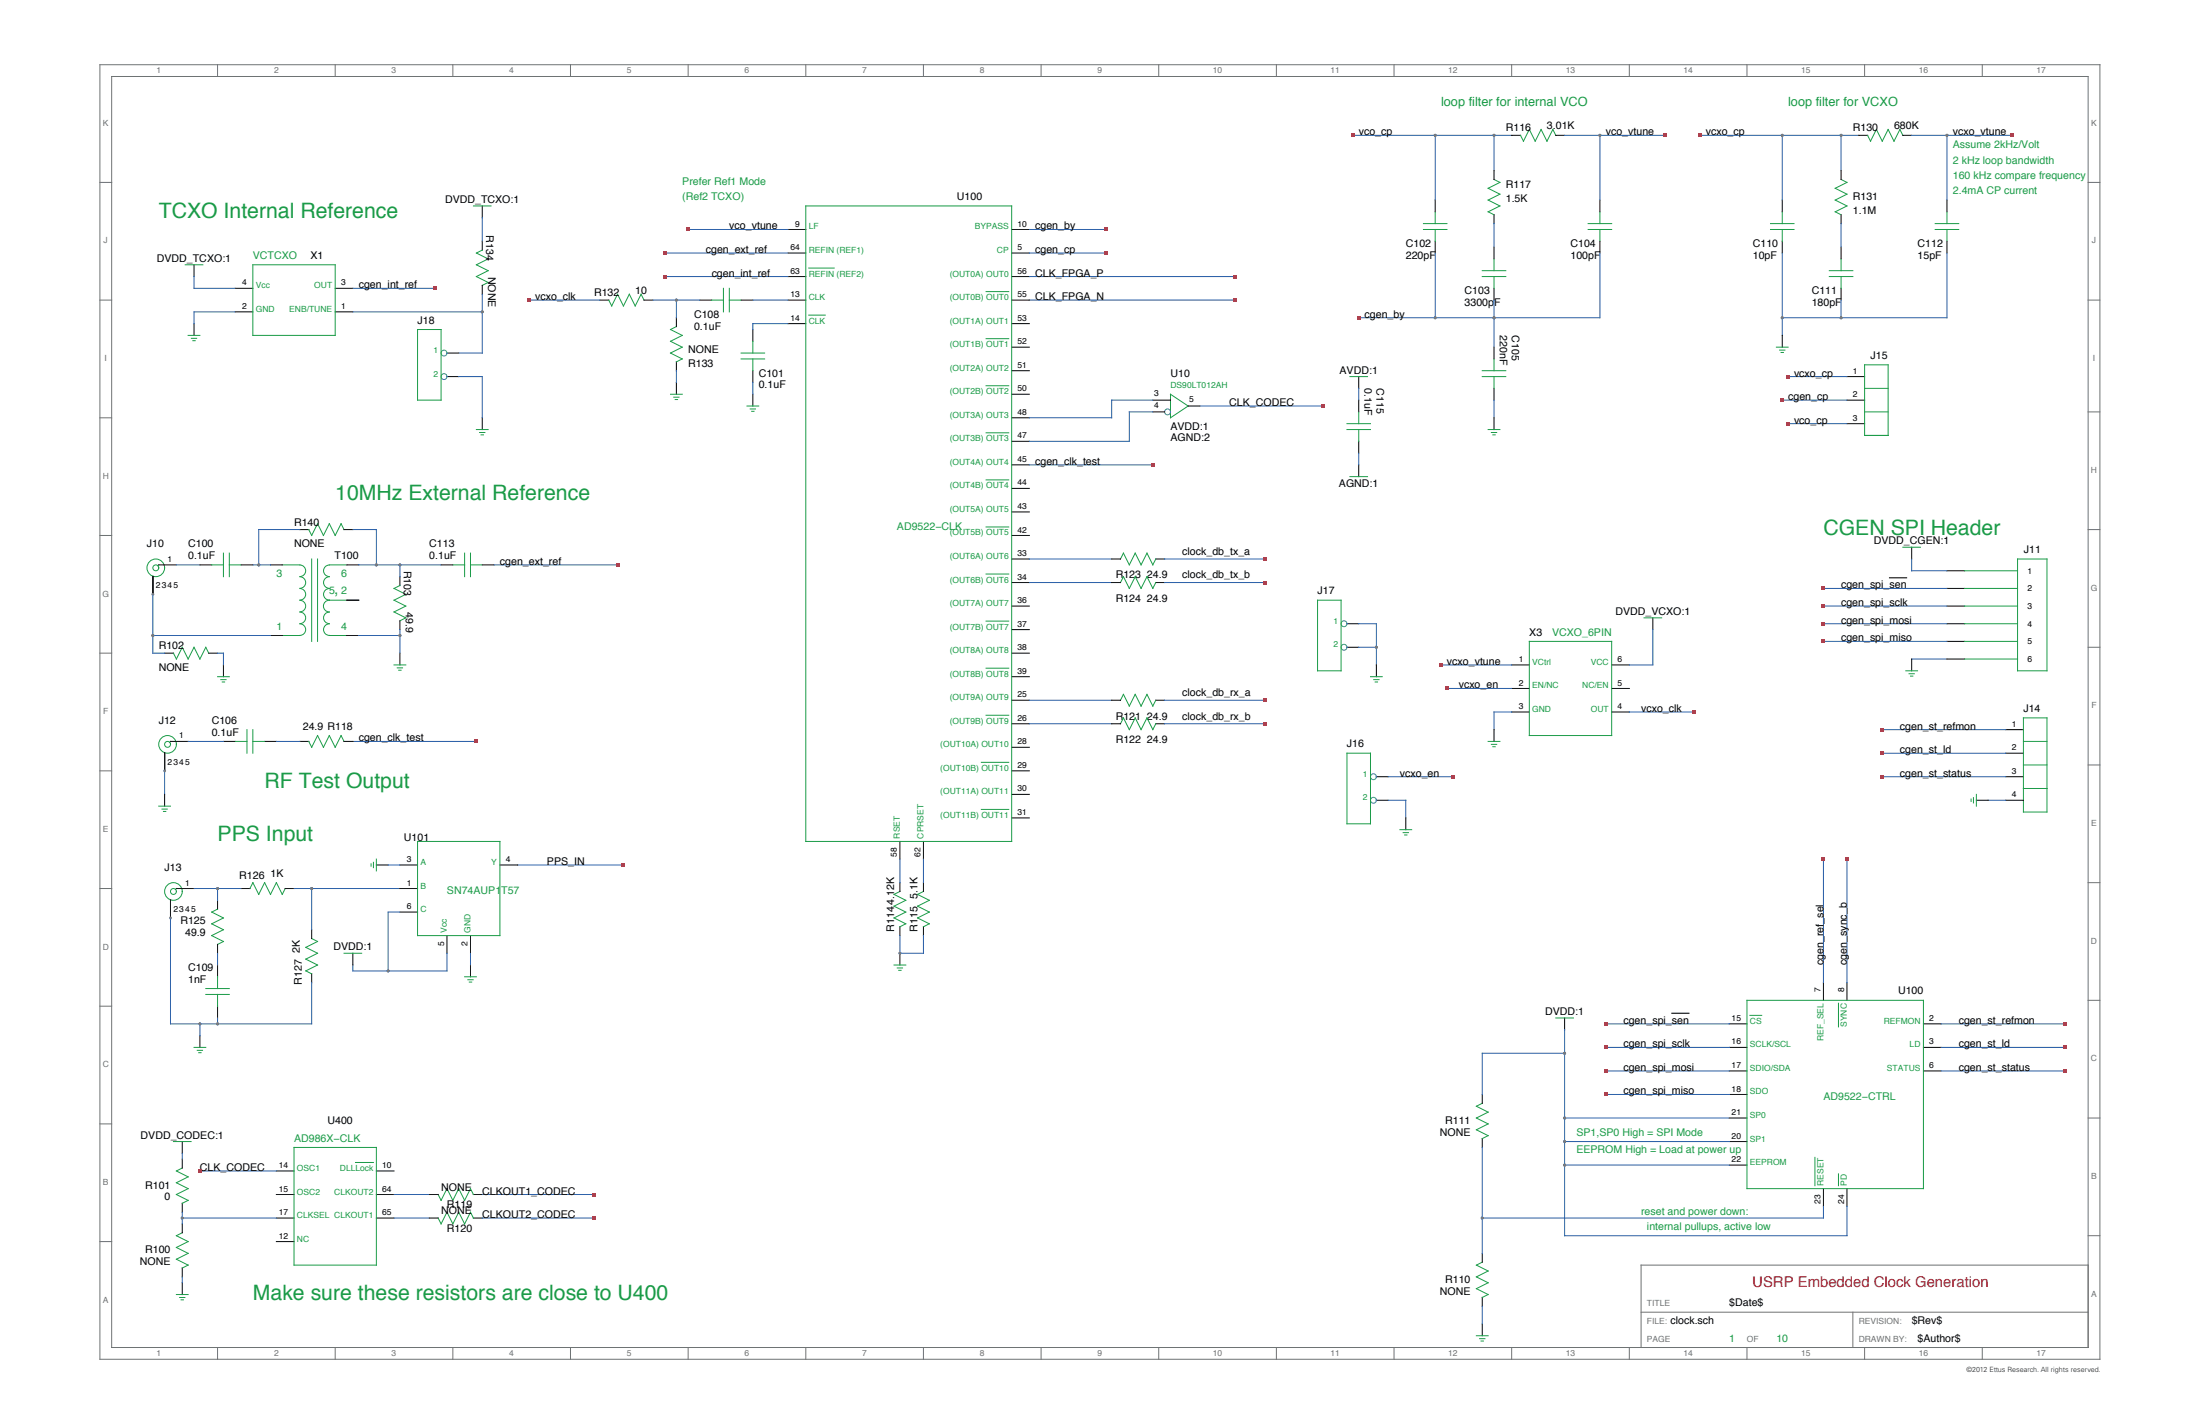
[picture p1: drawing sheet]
<svg xmlns="http://www.w3.org/2000/svg" width="432mm" height="279mm" viewBox="0 0 432 279" stroke-linecap="round" stroke-linejoin="round" font-family="sans-serif">
<g fill="none" stroke="#6e7374" stroke-width=".2">
<path d="M19.6 12.7h392.6v254h-392.6zM21.9 15h387.9v249.4h-387.9zM42.7 12.7v2.3M65.8 12.7v2.3M88.9 12.7v2.3M112 12.7v2.3M135.1 12.7v2.3M158.2 12.7v2.3M181.2 12.7v2.3M204.3 12.7v2.3M227.4 12.7v2.3M250.5 12.7v2.3"/>
<path d="M273.6 12.7v2.3M296.7 12.7v2.3M319.8 12.7v2.3M342.9 12.7v2.3M366 12.7v2.3M389.1 12.7v2.3M19.6 35.8h2.3M409.8 35.8h2.4M19.6 58.9h2.3M409.8 58.9h2.4M19.6 82h2.3M409.8 80.8h2.4"/>
<path d="M19.6 105.1h2.3M409.8 103.9h2.4M19.6 128.2h2.3M409.8 127h2.4M19.6 151.2h2.3M409.8 150.1h2.4M19.6 174.3h2.3M409.8 173.2h2.4M19.6 197.4h2.3M409.8 196.3h2.4M409.8 219.4h2.4M19.6 220.5h2.3"/>
<path d="M19.6 243.6h2.3M322.1 257.5h87.7M363.7 257.5v6.9M409.8 242.5h2.4M409.8 248.2h-87.7v16.2M42.7 264.4v2.3M65.8 264.4v2.3M88.9 264.4v2.3M112 264.4v2.3M135.1 264.4v2.3M158.2 264.4v2.3M181.2 264.4v2.3"/>
<path d="M204.3 264.4v2.3M227.4 264.4v2.3M250.5 264.4v2.3M273.6 264.4v2.3M296.7 264.4v2.3M319.8 264.4v2.3M342.9 264.4v2.3M366 264.4v2.3M389.1 264.4v2.3"/>
</g>
<g fill="none" stroke="#000101" stroke-width=".2">
<path d="M281.7 39.3v2.3M293.2 33.5v1.7M296.7 26.6h1.8M305.4 26.6h1.7M314 39.3v2.3M349.8 39.3v2.3M361.4 33.5v1.7M364.8 26.6h1.8M373.5 26.6h1.7M382.1 39.3v2.3M38.1 52v2.3M46.2 56.6h3.4"/>
<path d="M65.8 56.6h3.5M94.7 40.4v2.3M94.7 47.3v1.8M94.7 56v1.7M117.7 58.9h1.8M126.4 58.9h1.7M137.4 58.9h2.3M145.5 58.9h2.3M154.7 45h3.5M154.7 49.6h3.5M154.7 54.3h3.5M154.7 58.9h3.5"/>
<path d="M198.6 45h3.4M198.6 49.6h3.4M198.6 54.3h3.4M198.6 58.9h3.4M281.7 47.3v2.3M293.2 42.1v1.8M293.2 48.5v2.3M293.2 56.6v2.3M314 47.3v2.3M349.8 47.3v2.3M361.4 42.1v1.8M361.4 48.5v2.3"/>
<path d="M361.4 56.6v2.3M382.1 47.3v2.3M38.1 63.5v2.3M46.2 61.2h3.4M65.8 61.2h3.5M87.7 73.9h2.3M87.7 69.3h2.3M132.8 62.3v1.8M132.8 71v1.7M132.8 75v2.4M147.8 64.7v2.3M147.8 72.7v2.3"/>
<path d="M147.8 77.4v2.3M154.7 63.5h3.5M198.6 63.5h3.4M198.6 68.1h3.4M198.6 72.7h3.4M198.6 77.4h3.4M226.3 78.5h3.4M233.2 79.7h2.3M266.7 73.9v2.3M266.7 78.5v2.3M293.2 68.1v2.3M293.2 76.2v2.3"/>
<path d="M349.8 65.8v2.3M362.5 78.5h3.5M362.5 73.9h3.5M94.7 82v2.3M198.6 82h3.4M198.6 86.6h3.4M198.6 91.2h3.4M198.6 95.8h3.4M226.3 80.8h2.3M266.7 86.6v2.3M266.7 91.2v2.3M293.2 82v2.3"/>
<path d="M362.5 83.1h3.5M30 113.1v3.5M31.2 110.8h3.4M39.2 110.8h2.3M47.3 110.8h2.3M53.1 110.8h2.3M58.9 103.9h1.7M67.5 103.9h1.8M68.1 110.8h2.3M68.1 117.8h2.3M78.5 113.1v1.8M86.6 110.8h2.3"/>
<path d="M94.7 110.8h2.3M198.6 100.4h3.4M198.6 105.1h3.4M198.6 109.7h3.4M198.6 114.3h3.4M198.6 118.9h3.4M218.2 109.7h1.7M218.2 114.3h1.7M226.8 109.7h1.8M226.8 114.3h1.8M375.2 107.4v2.3M382.1 118.9h3.5"/>
<path d="M382.1 115.5h3.5M382.1 112h3.5M32.3 128.2h1.8M41 128.2h1.7M43.9 130.5v2.3M53.1 124.7h2.3M68.1 124.7h2.3M78.5 121.8v1.7M78.5 128.2v2.3M198.6 128.2h3.4M198.6 123.5h3.4M198.6 132.8h3.4"/>
<path d="M198.6 137.4h3.4M218.2 137.4h1.7M226.8 137.4h1.8M264.4 122.4h2.3M264.4 127h2.3M270.1 130.5v2.3M296.7 130.5h3.5M296.7 135.1h3.5M296.7 139.7h3.5M316.3 130.5h3.5M316.3 135.1h3.5M316.3 139.7h3.5"/>
<path d="M324.4 121.2v2.3M375.2 129.3v2.3M382.1 122.4h3.5M382.1 129.3h3.5M382.1 125.8h3.5M32.3 147.8v3.4M32.3 155.9v2.3M33.5 145.5h3.4M43.9 145.5h2.3M51.9 145.5h2.3M58.9 145.5h1.7M67.5 145.5h1.8"/>
<path d="M198.6 142h3.4M198.6 146.6h3.4M198.6 151.2h3.4M198.6 155.9h3.4M218.2 142h1.7M226.8 142h1.8M270.1 152.4h2.4M270.1 157h2.4M293.2 143.2v2.3M387.9 157h2.3M393.7 143.2h3.4M393.7 147.8h3.4"/>
<path d="M393.7 152.4h3.4M393.7 157h3.4M33.5 176.6v3.5M34.6 174.3h3.5M42.7 176.6v1.8M47.3 174.3h1.8M56 174.3h1.7M73.9 169.7h2.3M78.5 174.3h3.5M78.5 169.7h3.5M78.5 179h3.5M98.1 169.7h3.5"/>
<path d="M176.6 165.1v3.5M176.6 173.2v1.7M181.2 165.1v3.5M181.2 173.2v1.7M198.6 160.5h3.4M275.9 160.5v2.3M42.7 185.3v1.7M42.7 189.3v2.4M42.7 197.4v2.3M61.2 182.4v1.7M61.2 191.1v1.7M69.3 187v2.3"/>
<path d="M87.7 183.6v3.4M92.3 183.6v3.4M92.3 189.3v2.4M176.6 181.8v1.8M176.6 187v2.3M181.2 181.8v1.8M307.1 199.7v2.3M357.9 192.8v3.5M362.5 192.8v3.5M39.2 203.2v2.3M290.9 214.7v1.8M339.4 200.9h3.5"/>
<path d="M339.4 205.5h3.5M339.4 210.1h3.5M339.4 214.7h3.5M339.4 219.4h3.5M377.5 200.9h3.5M377.5 205.5h3.5M377.5 210.1h3.5M35.8 224v2.3M35.8 227.4v1.8M35.8 236.1v1.7M54.2 229.8h3.5M54.2 234.4h3.5"/>
<path d="M54.2 239h3.5M73.9 229.8h3.4M73.9 234.4h3.4M73.9 239h3.4M84.3 234.4h1.7M84.3 239h1.7M92.9 234.4h1.8M92.9 239h1.8M290.9 223.4v1.7M339.4 224h3.5M339.4 228.6h3.5M357.9 233.2v3.5"/>
<path d="M362.5 233.2v3.5M35.8 240.1v1.8M35.8 248.8v1.7M35.8 251.7v2.3M54.2 243.6h3.5M290.9 245.9v1.7M290.9 254.6v1.7M290.9 259.8v2.3"/>
</g>
<g fill="none" stroke="#1a9b47" stroke-width=".2">
<path d="M293.2 35.2l1.2 .6-2.3 1.1 2.3 1.2-2.3 1.2 2.3 1.1-2.3 1.2 1.1 .5M298.4 26.6l.6 1.1 1.2-2.3 1.1 2.3 1.2-2.3 1.1 2.3 1.2-2.3 .6 1.2M361.4 35.2l1.1 .6-2.3 1.1 2.3 1.2-2.3 1.2 2.3 1.1-2.3 1.2 1.2 .5M366.6 26.6l.5 1.1 1.2-2.3 1.1 2.3 1.2-2.3 1.1 2.3 1.2-2.3 .6 1.2M36.3 52h3.5M49.6 52h16.2v13.8h-16.2zM92.9 40.4h3.5M94.7 49.1l-1.2 .5 2.3 1.2-2.3 1.2 2.3 1.1-2.3 1.2 2.3 1.1-1.1 .6M119.5 58.9l.6 1.1 1.1-2.3 1.2 2.3 1.1-2.3 1.2 2.3 1.1-2.3 .6 1.2M139.7 58.9h2.3M142 56.6v4.6M143.1 56.6v4.6"/>
<path d="M143.1 58.9h2.4M158.2 40.4h40.4v124.7h-40.4zM158.7 52.6h5M193.5 57.2h4.5M279.4 43.9h4.6M279.4 45h4.6M281.7 41.6v2.3M281.7 45v2.3M290.9 53.1h4.6M290.9 54.3h4.6M293.2 50.8v2.3M293.2 54.3v2.3"/>
<path d="M311.7 43.9h4.6M311.7 45h4.6M314 41.6v2.3M314 45v2.3M347.5 43.9h4.6M347.5 45h4.6M349.8 41.6v2.3M349.8 45v2.3M359 53.1h4.7M359 54.3h4.7M361.4 50.8v2.3M361.4 54.3v2.3"/>
<path d="M379.8 43.9h4.6M379.8 45h4.6M382.1 41.6v2.3M382.1 45v2.3M36.9 65.8h2.3M37.6 66.4h1M37.9 66.8h.4M82 64.7h4.6v13.8h-4.6zM131.6 77.4h2.3M132.2 77.9h1.1M132.5 78.4h.5M132.8 64.1l-1.2 .6 2.3 1.1-2.3 1.2 2.3 1.1-2.3 1.2 2.3 1.1-1.1 .6"/>
<path d="M145.5 69.3h4.6M145.5 70.4h4.6M146.6 79.7h2.3M147.8 67v2.3M147.8 70.4v2.3M158.7 61.8h3.3M193.5 66.5h4.5M193.5 75.7h4.5M229.7 77.4l3.5 2.3-3.5 2.3zM264.9 73.9h3.5M290.9 72.7h4.6M290.9 73.9h4.6"/>
<path d="M293.2 70.4v2.3M293.2 73.9v2.3M348.7 68.1h2.3M349.3 68.7h1M349.6 69.2h.4M366 71.6h4.6v13.8h-4.6zM366 76.2h4.6M93.5 84.3h2.3M94.1 84.9h1.1M94.4 85.3h.5M147.2 80.2h1.1M147.5 80.7h.5"/>
<path d="M193.5 84.9h4.5M193.5 94.2h4.5M264.4 84.3h4.6M264.4 83.1h4.6M264.9 93.5h3.5M266.7 80.8v2.3M266.7 84.3v2.3M292.1 84.3h2.3M292.7 84.9h1.1M293 85.3h.5M366 80.8h4.6M30 113.1h.1"/>
<path d="M31.2 110.8l-.2 .2M41.5 110.8h2.4M43.9 108.5v4.6M45 110.8h2.3M45 108.5v4.6M55.4 110.8l3.5 .1a1.13 1.13 0 0 1 1.1 1.1 1.13 1.13 0 0 1-1.1 1.1M58.9 113.2a1.13 1.13 0 0 1 1.1 1.1 1.13 1.13 0 0 1-1.1 1.1M58.9 115.5a1.13 1.13 0 0 1 1.1 1.1 1.13 1.13 0 0 1-1.1 1.1 1.15 1.15 0 0 1 1.1 1.2 1.15 1.15 0 0 1-1.1 1.1M60.6 103.9l.6 1.2 1.1-2.3 1.2 2.3 1.1-2.3 1.2 2.3 1.1-2.3 .6 1.1M61.2 109.7v16.1M62.3 109.7v16.1M64.6 117.8h3.5"/>
<path d="M64.6 113.2a1.13 1.13 0 0 0-1.1 1.1 1.13 1.13 0 0 0 1.1 1.1M64.6 115.5a1.13 1.13 0 0 0-1.1 1.1 1.13 1.13 0 0 0 1.1 1.1M64.6 117.8a1.15 1.15 0 0 0-1.1 1.1 1.15 1.15 0 0 0 1.1 1.2M68.1 110.8l-3.5 .1a1.13 1.13 0 0 0-1.1 1.1 1.13 1.13 0 0 0 1.1 1.1M78.5 114.9l-1.2 .6 2.3 1.1-2.3 1.2 2.3 1.1-2.3 1.2 2.3 1.1-1.1 .6M88.9 110.8h2.3M91.2 108.5v4.6M92.3 108.5v4.6M92.3 110.8h2.4M193.5 103.4h4.5M193.5 112.6h4.5M219.9 109.7l.6-1.2 1.2 2.3 1.1-2.3 1.2 2.3 1.1-2.3 1.2 2.3 .5-1.1"/>
<path d="M219.9 114.3l.6-1.2 1.2 2.4 1.1-2.4 1.2 2.4 1.1-2.4 1.2 2.4 .5-1.2M258.6 117.8h4.6v13.8h-4.6zM373.5 107.4h3.4M385.6 112h10.4M385.6 115.5h10.4M385.6 118.9h10.4M396 109.7h5.8v21.9h-5.8zM34 128.2l.6 1.1 1.2-2.3 1.1 2.3 1.2-2.3 1.1 2.3 1.2-2.3 .6 1.2M42.7 132.8h2.3M43.3 133.3h1.1M43.6 133.8h.5M58.9 120.1a1.13 1.13 0 0 1 1.1 1.1 1.13 1.13 0 0 1-1.1 1.2"/>
<path d="M58.9 122.4a1.13 1.13 0 0 1 1.1 1.1 1.13 1.13 0 0 1-1.1 1.2h-3.5M64.6 120.1a1.13 1.13 0 0 0-1.1 1.1 1.13 1.13 0 0 0 1.1 1.2M64.6 122.4a1.13 1.13 0 0 0-1.1 1.1 1.13 1.13 0 0 0 1.1 1.2h3.5M77.3 130.5h2.3M78 131h1M78.3 131.5h.4M193.5 121.9h4.5M193.5 131.1h4.5M219.9 137.4l.6-1.2 1.2 2.3 1.1-2.3 1.2 2.3 1.1-2.3 1.2 2.3 .5-1.1M269 132.8h2.3M269.6 133.3h1.1M269.9 133.8h.5"/>
<path d="M300.2 125.8h16.1v18.5h-16.1zM322.7 121.2h3.4M374.1 131.6h2.3M374.7 132.2h1M375 132.7h.4M385.6 122.4h10.4M385.6 125.8h10.4M385.6 129.3h10.4M31.2 158.2h2.3M31.8 158.8h1M32.1 159.2h.4M32.4 147.7l-.1 .1"/>
<path d="M33.5 145.5l-.2 .1M46.2 145.5h2.3M48.5 143.2v4.6M49.6 143.2v4.6M49.6 145.5h2.3M60.6 145.5l.6 1.1 1.1-2.3 1.2 2.3 1.1-2.3 1.2 2.3 1.1-2.3 .6 1.2M192.6 149.6h5.4M192.6 158.8h5.4M193.5 140.3h4.5M219.9 142l.6-1.1 1.2 2.3 1.1-2.3 1.2 2.3 1.1-2.3 1.2 2.3 .5-1.2M264.4 147.8h4.6v13.8h-4.6zM292.1 145.5h2.3"/>
<path d="M292.7 146h1.1M293 146.5h.5M386.9 156.8v.4M387.3 156.5v1M387.9 155.9v2.3M397.1 145.5h4.7M397.1 154.7h4.7M397.1 150.1h4.7M397.1 140.9h4.7v18.4h-4.7zM33.5 176.6h.1M34.6 174.3l-.2 .2M42.7 178.4l-1.2 .6 2.4 1.1-2.4 1.2 2.4 1.1-2.4 1.2 2.4 1.1-1.2 .6"/>
<path d="M49.6 173.2l1.2 2.3 1.1-2.3 1.2 2.3 1.1-2.3 1.2 2.3 .6-1.2M49.6 173.2l-.6 1.1M72.8 169.5v.4M73.3 169.2v1M73.9 168.6v2.3M82 165.1h16.1v18.5h-16.1zM176.6 174.9l-1.1 .6 2.3 1.1-2.3 1.2 2.3 1.2-2.3 1.1 2.3 1.2-1.2 .5M181.2 174.9l-1.1 .6 2.3 1.1-2.3 1.2 2.3 1.2-2.3 1.1 2.3 1.2-1.2 .5M274.8 162.8h2.3M275.4 163.4h1M275.7 163.8h.4M40.4 194h4.6"/>
<path d="M40.4 195.1h4.6M42.7 191.7v2.3M42.7 195.1v2.3M61.2 184.1l1.1 .6-2.3 1.2 2.3 1.1-2.3 1.2 2.3 1.1-2.3 1.2 1.2 .6M67.5 187h3.5M91.2 191.7h2.3M91.8 192.2h1.1M92.1 192.7h.5M175.5 189.3h2.3M176.1 189.9h1M176.4 190.4h.5M305.4 199.7h3.4"/>
<path d="M342.9 196.3h34.6v36.9h-34.6zM343.5 199.2h2.3M360.8 196.8v4.7M38.1 205.5h2.3M38.7 206.1h1.1M39 206.5h.5M290.9 216.5l-1.1 .6 2.3 1.1-2.3 1.2 2.3 1.1-2.3 1.2 2.3 1.1-1.2 .6M34 224h3.5M35.8 229.2l-1.2 .6 2.3 1.1-2.3 1.2 2.3 1.1-2.3 1.2 2.3 1.1-1.1 .6M57.7 225.1h16.2v23.1h-16.2zM69.8 228.1h3.5M86 234.4l.6 1.1 1.1-2.3 1.2 2.3 1.1-2.3 1.2 2.3 1.1-2.3 .6 1.2"/>
<path d="M86 239l.6 1.1 1.1-2.3 1.2 2.3 1.1-2.3 1.2 2.3 1.1-2.3 .6 1.2M356.2 227.1v5.5M360.8 230.3v2.3M34.6 254h2.3M35.3 254.6h1M35.5 255h.5M35.8 241.9l-1.2 .6 2.3 1.1-2.3 1.2 2.3 1.1-2.3 1.2 2.3 1.1-1.1 .6M290.9 247.6l-1.1 .6 2.3 1.2-2.3 1.1 2.3 1.2-2.3 1.1 2.3 1.2-1.2 .6M289.8 262.1h2.3M290.4 262.7h1M290.7 263.1h.5"/>
<circle cx="30.6" cy="111.4" r="1.73"/>
<circle cx="30.6" cy="111.4" r=".58"/>
<circle cx="32.9" cy="146.1" r="1.73"/>
<circle cx="32.9" cy="146.1" r=".58"/>
<circle cx="34" cy="174.9" r="1.73"/>
<circle cx="34" cy="174.9" r=".58"/>
</g>
<g fill="none" stroke="#255dab" stroke-width=".2">
<path d="M265.5 26.6h31.2M281.7 26.6v12.7M293.2 26.6v6.9M307.1 26.6h19.6M314 26.6v12.7M333.6 26.6h31.2M349.8 26.6v12.7M361.4 26.6v6.9M375.2 26.6h19.6M382.1 26.6v12.7M38.1 54.3v2.3h8.1M69.3 56.6h16.1"/>
<path d="M94.7 42.7v4.6M94.7 57.7v11.6h-4.7M103.9 58.9h13.8M128.1 58.9h9.3M130.4 54.3h24.3M130.4 49.6h24.3M132.8 58.9v3.4M135.1 45h19.6M147.8 58.9h6.9M202 58.9h40.4M202 54.3h40.4M202 49.6h15"/>
<path d="M202 45h15M281.7 49.6v12.7M293.2 43.9v4.6M293.2 58.9v9.2M314 49.6v12.7h-47.3M349.8 49.6v16.2M361.4 43.9v4.6M361.4 58.9v3.4M382.1 49.6v12.7h-32.3M46.2 61.2h-8.1v2.3M69.3 61.2h25.4M90 73.9h4.7v8.1"/>
<path d="M132.8 72.7v2.3M147.8 75v2.4M154.7 63.5h-6.9v1.2M226.3 78.5h-8.1v3.5h-16.2M235.5 79.7h24.3M266.7 76.2v2.3M293.2 78.5v3.5M349.8 78.5h12.7M351 73.9h11.5M202 91.2h24.3M226.3 80.8h-4.6v5.8h-19.7M266.7 88.9v2.3"/>
<path d="M351 83.1h11.5M30 116.6v11.6h2.3M34.6 110.8h4.6M49.6 110.8h3.5M58.9 103.9h-8.1v6.9M69.3 103.9h4.6v6.9M70.4 110.8h16.2M78.5 110.8v2.3M97 110.8h24.2M202 109.7h16.2M202 114.3h16.2M228.6 109.7h19.6"/>
<path d="M228.6 114.3h19.6M357.9 115.5h24.2M357.9 118.9h24.2M375.2 109.7v2.3h6.9M30 124.7h23.1M42.7 128.2h1.2v2.3M70.4 124.7h8.1M78.5 123.5v4.7M202 137.4h16.2M228.6 137.4h19.6M266.7 122.4h3.4v8.1M266.7 127h3.4"/>
<path d="M282.8 130.5h13.9M284 135.1h12.7M296.7 139.7h-3.5v3.5M319.8 139.7h12.7M324.4 123.5v7h-4.6M357.9 122.4h24.2M357.9 125.8h24.2M375.2 129.3h6.9M32.3 151.2v4.7M36.9 145.5h7M54.2 145.5h4.7M69.3 145.5h24.2"/>
<path d="M202 142h16.2M228.6 142h19.6M272.5 152.4h12.7M272.5 157h3.4v3.5M369.4 143.2h24.3M369.4 147.8h24.3M369.4 152.4h24.3M390.2 157h3.5M38.1 174.3h9.2M42.7 174.3v2.3M57.7 174.3h20.8M61.2 174.3v8.1"/>
<path d="M76.2 169.7h2.3M78.5 179h-2.3v11.5M101.6 169.7h20.8M176.6 168.6v4.6M181.2 168.6v4.6M357.9 168.6v24.2M362.5 168.6v24.2M33.5 180.1v20.8h27.7v-8.1M42.7 187v2.3M42.7 199.7v1.2M87.7 187v3.5h-18.4v-1.2M92.3 187v2.3"/>
<path d="M176.6 183.6v3.4h4.6v-3.4M39.2 200.9v2.3M307.1 206.7h-16.2v8M307.1 202v40.5h55.4v-5.8M307.1 219.4h32.3M315.2 200.9h24.2M315.2 205.5h24.2M315.2 210.1h24.2M315.2 214.7h24.2M381 200.9h24.2M381 205.5h24.2M381 210.1h24.2"/>
<path d="M35.8 226.3v1.1M35.8 237.8v2.3M35.8 239h18.4M39.2 229.8h15M77.3 239h7M77.3 234.4h7M94.7 239h21.9M94.7 234.4h21.9M290.9 225.1v20.8M307.1 228.6h32.3M307.1 224h32.3M357.9 236.7v2.3h-67"/>
<path d="M35.8 250.5v1.2M290.9 256.3v3.5"/>
</g>
<path d="M370.9 113.4h3.3M328.1 198.8h3.4" fill="none" stroke="#000101" stroke-width=".21"/>
<g fill="none" stroke="#1e999c" stroke-width=".2">
<circle cx="87.1" cy="73.9" r=".58"/>
<circle cx="87.1" cy="69.3" r=".58"/>
<circle cx="229.2" cy="80.8" r=".58"/>
<circle cx="263.8" cy="122.4" r=".58"/>
<circle cx="263.8" cy="127" r=".58"/>
<circle cx="269.6" cy="157" r=".58"/>
<circle cx="269.6" cy="152.4" r=".58"/>
</g>
<path d="M38.9 229.4h.7v.7h-.7z" fill="#ee1b29"/>
<circle cx="35.8" cy="239" r=".29" fill="#7454a2"/>
<path d="M85.1 56.2h.7v.7h-.7z" fill="#ee1b29"/>
<g fill="#7454a2">
<circle cx="30" cy="116.6" r=".29"/>
<circle cx="30" cy="124.7" r=".29"/>
</g>
<g fill="#ee1b29">
<path d="M120.9 110.5h.7v.7h-.7z"/>
<path d="M242.1 58.5h.7v.7h-.7z"/>
<path d="M130.1 53.9h.7v.7h-.7z"/>
<path d="M130.1 49.3h.7v.7h-.7z"/>
<path d="M314.8 200.5h.7v.7h-.7z"/>
</g>
<g fill="#7454a2">
<circle cx="307.1" cy="228.6" r=".29"/>
<circle cx="307.1" cy="224" r=".29"/>
<circle cx="307.1" cy="219.4" r=".29"/>
</g>
<g fill="#ee1b29">
<path d="M314.8 205.2h.7v.7h-.7z"/>
<path d="M314.8 209.8h.7v.7h-.7z"/>
<path d="M314.8 214.4h.7v.7h-.7z"/>
<path d="M404.9 200.5h.7v.7h-.7z"/>
<path d="M404.9 205.2h.7v.7h-.7z"/>
<path d="M404.9 209.8h.7v.7h-.7z"/>
</g>
<circle cx="290.9" cy="239" r=".29" fill="#7454a2"/>
<g fill="#ee1b29">
<path d="M357.5 168.2h.7v.7h-.7z"/>
<path d="M362.2 168.2h.7v.7h-.7z"/>
</g>
<g fill="#7454a2">
<circle cx="176.6" cy="187" r=".29"/>
<circle cx="281.7" cy="26.6" r=".29"/>
<circle cx="281.7" cy="62.3" r=".29"/>
</g>
<path d="M265.2 26.2h.7v.7h-.7z" fill="#ee1b29"/>
<g fill="#7454a2">
<circle cx="281.7" cy="26.6" r=".29"/>
<circle cx="293.2" cy="26.6" r=".29"/>
<circle cx="293.2" cy="62.3" r=".29"/>
<circle cx="314" cy="26.6" r=".29"/>
</g>
<path d="M326.4 26.2h.7v.7h-.7z" fill="#ee1b29"/>
<circle cx="314" cy="26.6" r=".29" fill="#7454a2"/>
<path d="M266.3 62h.7v.7h-.7z" fill="#ee1b29"/>
<g fill="#7454a2">
<circle cx="281.7" cy="62.3" r=".29"/>
<circle cx="293.2" cy="62.3" r=".29"/>
</g>
<g fill="#ee1b29">
<path d="M216.7 49.3h.7v.7h-.7z"/>
<path d="M134.7 44.7h.7v.7h-.7z"/>
<path d="M242.1 53.9h.7v.7h-.7z"/>
</g>
<circle cx="293.2" cy="62.3" r=".29" fill="#7454a2"/>
<g fill="#ee1b29">
<path d="M216.7 44.7h.7v.7h-.7z"/>
<path d="M357.5 115.1h.7v.7h-.7z"/>
<path d="M357.5 118.6h.7v.7h-.7z"/>
<path d="M357.5 122h.7v.7h-.7z"/>
<path d="M357.5 125.5h.7v.7h-.7z"/>
</g>
<circle cx="32.3" cy="151.2" r=".29" fill="#7454a2"/>
<g fill="#ee1b29">
<path d="M93.2 145.1h.6v.7h-.6z"/>
<path d="M225.9 90.9h.7v.7h-.7z"/>
</g>
<circle cx="78.5" cy="124.7" r=".29" fill="#7454a2"/>
<g fill="#ee1b29">
<path d="M116.2 234h.7v.7h-.7z"/>
<path d="M116.2 238.6h.7v.7h-.7z"/>
<path d="M247.9 137h.7v.7h-.7z"/>
<path d="M247.9 141.7h.7v.7h-.7z"/>
<path d="M247.9 109.3h.7v.7h-.7z"/>
<path d="M247.9 114h.7v.6h-.7z"/>
<path d="M259.4 79.3h.7v.7h-.7z"/>
</g>
<g fill="#7454a2">
<circle cx="33.5" cy="180.1" r=".29"/>
<circle cx="39.2" cy="200.9" r=".29"/>
</g>
<path d="M122 169.4h.7v.7h-.7z" fill="#ee1b29"/>
<g fill="#7454a2">
<circle cx="42.7" cy="174.3" r=".29"/>
<circle cx="61.2" cy="174.3" r=".29"/>
<circle cx="42.7" cy="200.9" r=".29"/>
<circle cx="76.2" cy="190.5" r=".29"/>
<circle cx="39.2" cy="200.9" r=".29"/>
</g>
<g fill="#ee1b29">
<path d="M369.1 142.8h.7v.7h-.7z"/>
<path d="M369.1 147.4h.7v.7h-.7z"/>
<path d="M369.1 152.1h.7v.6h-.7z"/>
<path d="M332.1 139.4h.7v.6h-.7z"/>
</g>
<g fill="#7454a2">
<circle cx="349.8" cy="26.6" r=".29"/>
<circle cx="349.8" cy="62.3" r=".29"/>
</g>
<path d="M333.3 26.2h.7v.7h-.7z" fill="#ee1b29"/>
<g fill="#7454a2">
<circle cx="349.8" cy="26.6" r=".29"/>
<circle cx="361.4" cy="26.6" r=".29"/>
<circle cx="361.4" cy="62.3" r=".29"/>
<circle cx="382.1" cy="26.6" r=".29"/>
</g>
<path d="M394.5 26.2h.7v.7h-.7z" fill="#ee1b29"/>
<g fill="#7454a2">
<circle cx="382.1" cy="26.6" r=".29"/>
<circle cx="349.8" cy="62.3" r=".29"/>
<circle cx="361.4" cy="62.3" r=".29"/>
<circle cx="132.8" cy="58.9" r=".29"/>
</g>
<g fill="#ee1b29">
<path d="M103.5 58.5h.7v.7h-.7z"/>
<path d="M283.7 134.7h.6v.7h-.6z"/>
<path d="M282.5 130.1h.7v.7h-.7z"/>
<path d="M349.5 78.2h.7v.7h-.7z"/>
<path d="M350.6 73.5h.7v.7h-.7z"/>
<path d="M350.6 82.8h.7v.7h-.7z"/>
<path d="M284.8 152.1h.7v.6h-.7z"/>
</g>
<g fill="#7454a2">
<circle cx="270.1" cy="127" r=".29"/>
<circle cx="94.7" cy="61.2" r=".29"/>
<circle cx="50.8" cy="110.8" r=".29"/>
<circle cx="30" cy="124.7" r=".29"/>
<circle cx="78.5" cy="110.8" r=".29"/>
<circle cx="73.9" cy="110.8" r=".29"/>
<circle cx="78.5" cy="124.7" r=".29"/>
<circle cx="307.1" cy="228.6" r=".29"/>
<circle cx="307.1" cy="224" r=".29"/>
<circle cx="307.1" cy="219.4" r=".29"/>
<circle cx="307.1" cy="206.7" r=".29"/>
</g>
<g font-size="4.2" fill="#1a9b47">
<text x="31.2" y="42.7">TCXO Internal Reference</text>
<text x="65.8" y="98.1">10MHz External Reference</text>
<text x="357.9" y="105.1">CGEN SPI Header</text>
<text x="51.9" y="154.7">RF Test Output</text>
<text x="42.7" y="165.1">PPS Input</text>
<text x="49.6" y="255.2">Make sure these resistors are close to U400</text>
</g>
<text font-size="3.1" fill="#1a9b47" x="65.6" y="116.6">,</text>
<text font-size="2.9" fill="#ee1b29" x="343.9" y="252.5">USRP Embedded Clock Generation</text>
<g font-size="2.5" fill="#1a9b47">
<text x="282.8" y="20.8">loop filter for internal VCO</text>
<text x="351" y="20.8">loop filter for VCXO</text>
</g>
<g font-size="2.1" fill="#000101">
<text x="266.7" y="26.6">vco_cp</text>
<text x="295.5" y="25.8">R116</text>
<text x="303.6" y="25.4">3.01K</text>
<text x="315.2" y="26.6">vco_vtune</text>
<text x="334.8" y="26.6">vcxo_cp</text>
<text x="363.7" y="25.8">R130</text>
<text x="371.7" y="25.4">680K</text>
<text x="383.3" y="26.6">vcxo_vtune</text>
<text x="87.4" y="39.8">DVDD_TCXO:1</text>
<text x="187.8" y="39.3">U100</text>
<text x="295.5" y="36.9">R117</text>
<text x="295.5" y="39.6">1.5K</text>
<text x="363.7" y="39.3">R131</text>
<text x="363.7" y="41.9">1.1M</text>
<text x="95.4" y="46.2" transform="rotate(90 95.4 46.2)">R134</text>
<text x="143.1" y="45">vco_vtune</text>
<text x="203.2" y="45">cgen_by</text>
<text x="30.8" y="51.4">DVDD_TCXO:1</text>
<text x="60.9" y="50.8">X1</text>
<text x="138.5" y="49.6">cgen_ext_ref</text>
<text x="203.2" y="49.6">cgen_cp</text>
<text x="275.9" y="48.5">C102</text>
<text x="275.9" y="50.8">220pF</text>
<text x="308.2" y="48.5">C104</text>
<text x="308.2" y="50.8">100pF</text>
<text x="344" y="48.5">C110</text>
<text x="344" y="50.8">10pF</text>
<text x="376.4" y="48.5">C112</text>
<text x="376.4" y="50.8">15pF</text>
<text x="70.4" y="56.6">cgen_int_ref</text>
<text x="95.8" y="54.3" transform="rotate(90 95.8 54.3)">NONE</text>
<text x="105" y="58.9">vcxo_clk</text>
<text x="116.6" y="58.1">R132</text>
<text x="124.7" y="57.7">10</text>
<text x="139.7" y="54.3">cgen_int_ref</text>
<text x="203.2" y="58.9">CLK_FPGA_N</text>
<text x="203.2" y="54.3">CLK_FPGA_P</text>
<text x="287.5" y="57.7">C103</text>
<text x="355.6" y="57.7">C111</text>
<text x="82" y="63.5">J18</text>
<text x="136.2" y="62.3">C108</text>
<text x="136.2" y="64.7">0.1uF</text>
<text x="267.8" y="62.3">cgen_by</text>
<text x="287.5" y="60">3300pF</text>
<text x="294.4" y="65.8" transform="rotate(90 294.4 65.8)">220nF</text>
<text x="296.7" y="65.8" transform="rotate(90 296.7 65.8)">C105</text>
<text x="355.6" y="60">180pF</text>
<text x="135.1" y="72">R133</text>
<text x="135.1" y="69.3">NONE</text>
<text x="367.1" y="70.4">J15</text>
<text x="148.9" y="73.9">C101</text>
<text x="148.9" y="76.2">0.1uF</text>
<text x="229.7" y="73.9">U10</text>
<text x="262.9" y="73.3">AVDD:1</text>
<text x="267.8" y="76.2" transform="rotate(90 267.8 76.2)">0.1uF</text>
<text x="270.1" y="76.2" transform="rotate(90 270.1 76.2)">C115</text>
<text x="352.1" y="73.9">vcxo_cp</text>
<text x="241.3" y="79.7">CLK_CODEC</text>
<text x="351" y="78.5">cgen_cp</text>
<text x="352.1" y="83.1">vco_cp</text>
<text x="229.7" y="84.3">AVDD:1</text>
<text x="229.7" y="86.6">AGND:2</text>
<text x="203.2" y="91.2">cgen_clk_test</text>
<text x="262.8" y="95.7">AGND:1</text>
<text x="28.8" y="107.4">J10</text>
<text x="36.9" y="107.4">C100</text>
<text x="57.7" y="103.1">R140</text>
<text x="57.7" y="107.4">NONE</text>
<text x="84.3" y="107.4">C113</text>
<text x="367.8" y="106.8">DVDD_CGEN:1</text>
<text x="36.9" y="109.7">0.1uF</text>
<text x="65.7" y="109.7">T100</text>
<text x="79.3" y="112" transform="rotate(90 79.3 112)">R103</text>
<text x="84.3" y="109.7">0.1uF</text>
<text x="98.1" y="110.8">cgen_ext_ref</text>
<text x="219" y="113.5">R123</text>
<text x="225.1" y="113.5">24.9</text>
<text x="232" y="108.9">clock_db_tx_a</text>
<text x="232" y="113.5">clock_db_tx_b</text>
<text x="397.2" y="108.5">J11</text>
<text x="219" y="118.1">R124</text>
<text x="225.1" y="118.1">24.9</text>
<text x="258.6" y="116.6">J17</text>
<text x="361.4" y="115.5">cgen_spi_sen</text>
<text x="361.4" y="118.9">cgen_spi_sclk</text>
<text x="79.6" y="120.1" transform="rotate(90 79.6 120.1)">49.9</text>
<text x="300.2" y="124.7">X3</text>
<text x="317.1" y="120.7">DVDD_VCXO:1</text>
<text x="361.4" y="122.4">cgen_spi_mosi</text>
<text x="361.4" y="125.8">cgen_spi_miso</text>
<text x="31.2" y="127.4">R102</text>
<text x="31.2" y="131.6">NONE</text>
<text x="284" y="130.5">vcxo_vtune</text>
<text x="232" y="136.6">clock_db_rx_a</text>
<text x="286.3" y="135.1">vcxo_en</text>
<text x="31.2" y="142">J12</text>
<text x="41.5" y="142">C106</text>
<text x="59.4" y="143.2">24.9 R118</text>
<text x="219" y="141.2">R121</text>
<text x="225.1" y="141.2">24.9</text>
<text x="232" y="141.2">clock_db_rx_b</text>
<text x="322.1" y="139.7">vcxo_clk</text>
<text x="372.9" y="143.2">cgen_st_refmon</text>
<text x="397.1" y="139.7">J14</text>
<text x="41.5" y="144.3">0.1uF</text>
<text x="70.4" y="145.5">cgen_clk_test</text>
<text x="219" y="145.8">R122</text>
<text x="225.1" y="145.8">24.9</text>
<text x="264.4" y="146.6">J16</text>
<text x="372.9" y="147.8">cgen_st_ld</text>
<text x="274.8" y="152.4">vcxo_en</text>
<text x="372.9" y="152.4">cgen_st_status</text>
<text x="79.3" y="165.1">U101</text>
<text x="32.3" y="170.9">J13</text>
<text x="47" y="172.4">R126</text>
<text x="53.1" y="172">1K</text>
<text x="107.4" y="169.7">PPS_IN</text>
<text x="180.1" y="176.3" transform="rotate(-90 180.1 176.3)">5.1K</text>
<text x="35.4" y="181.3">R125</text>
<text x="36.3" y="183.6">49.9</text>
<text x="175.5" y="182.8" transform="rotate(-90 175.5 182.8)">R1144.12K</text>
<text x="180.1" y="182.8" transform="rotate(-90 180.1 182.8)">R115</text>
<text x="36.9" y="190.5">C109</text>
<text x="58.9" y="187" transform="rotate(-90 58.9 187)">2K</text>
<text x="65.4" y="186.5">DVDD:1</text>
<text x="357.9" y="189.3" transform="rotate(-90 357.9 189.3)">cgen_ref_sel</text>
<text x="362.5" y="189.3" transform="rotate(-90 362.5 189.3)">cgen_sync_b</text>
<text x="36.9" y="192.8">1nF</text>
<text x="59.2" y="193.2" transform="rotate(-90 59.2 193.2)">R127</text>
<text x="372.5" y="195.1">U100</text>
<text x="303.3" y="199.2">DVDD:1</text>
<text x="318.6" y="200.9">cgen_spi_sen</text>
<text x="384.4" y="200.9">cgen_st_refmon</text>
<text x="318.6" y="205.5">cgen_spi_sclk</text>
<text x="384.4" y="205.5">cgen_st_ld</text>
<text x="318.6" y="210.1">cgen_spi_mosi</text>
<text x="318.6" y="214.7">cgen_spi_miso</text>
<text x="384.4" y="210.1">cgen_st_status</text>
<text x="64.3" y="220.5">U400</text>
<text x="283.6" y="220.5">R111</text>
<text x="27.6" y="223.4">DVDD_CODEC:1</text>
<text x="282.6" y="222.8">NONE</text>
<text x="28.5" y="233.2">R101</text>
<text x="39.2" y="229.8">CLK_CODEC</text>
<text x="86.6" y="233.6">NONE</text>
<text x="32.3" y="235.5">0</text>
<text x="86.6" y="238.2">NONE</text>
<text x="87.7" y="237.1">R119</text>
<text x="94.7" y="234.4">CLKOUT1_CODEC</text>
<text x="94.7" y="239">CLKOUT2_CODEC</text>
<text x="28.5" y="245.9">R100</text>
<text x="87.7" y="241.7">R120</text>
<text x="27.4" y="248.2">NONE</text>
<text x="283.6" y="251.7">R110</text>
<text x="282.6" y="254">NONE</text>
<text x="339.4" y="256.3">$Date$</text>
<text x="327.9" y="259.8">clock.sch</text>
<text x="375.2" y="259.8">$Rev$</text>
<text x="376.4" y="263.2">$Author$</text>
</g>
<g font-size="2.1" fill="#1a9b47">
<text x="383.3" y="29.1">Assume 2kHz/Volt</text>
<text x="383.3" y="32.1">2 kHz loop bandwidth</text>
<text x="383.3" y="35.1">160 kHz compare frequency</text>
<text x="133.9" y="36.3">Prefer Ref1 Mode</text>
<text x="133.9" y="39.3">(Ref2 TCXO)</text>
<text x="383.3" y="38.1">2.4mA CP current</text>
<text x="49.6" y="50.8">VCTCXO</text>
<text x="176" y="103.9">AD9522−CLK</text>
<text x="54.2" y="113.1">3</text>
<text x="66.9" y="113.1">6</text>
<text x="64.6" y="116.6">5</text>
<text x="66.9" y="116.6">2</text>
<text x="54.2" y="123.5">1</text>
<text x="66.9" y="123.5">4</text>
<text x="304.6" y="124.7">VCXO_6PIN</text>
<text x="87.7" y="175.5">SN74AUP1T57</text>
<text x="357.9" y="215.9">AD9522−CTRL</text>
<text x="57.7" y="224">AD986X−CLK</text>
<text x="309.4" y="222.8">SP1,SP0 High = SPI Mode</text>
<text x="309.4" y="226.3">EEPROM High = Load at power up</text>
<text x="322.1" y="238.3">reset and power down:</text>
<text x="323.3" y="241.3">internal pullups, active low</text>
<text x="339.4" y="263.2">1</text>
<text x="348.7" y="263.2">10</text>
</g>
<g font-size="1.7" fill="#6e7374">
<text x="30.7" y="14.3">1</text>
<text x="53.8" y="14.3">2</text>
<text x="76.9" y="14.3">3</text>
<text x="100" y="14.3">4</text>
<text x="123.1" y="14.3">5</text>
<text x="146.1" y="14.3">6</text>
<text x="169.2" y="14.3">7</text>
<text x="192.3" y="14.3">8</text>
<text x="215.4" y="14.3">9</text>
<text x="238" y="14.3">10</text>
<text x="261.1" y="14.3">11</text>
<text x="284.2" y="14.3">12</text>
<text x="307.3" y="14.3">13</text>
<text x="330.4" y="14.3">14</text>
<text x="353.5" y="14.3">15</text>
<text x="376.6" y="14.3">16</text>
<text x="399.7" y="14.3">17</text>
<text x="20.2" y="24.7">K</text>
<text x="410.4" y="24.7">K</text>
<text x="20.3" y="47.8">J</text>
<text x="410.6" y="47.8">J</text>
<text x="20.5" y="70.9">I</text>
<text x="410.8" y="70.9">I</text>
<text x="20.2" y="94">H</text>
<text x="410.4" y="92.8">H</text>
<text x="20.1" y="117.1">G</text>
<text x="410.4" y="115.9">G</text>
<text x="20.3" y="140.1">F</text>
<text x="410.5" y="139">F</text>
<text x="20.2" y="163.2">E</text>
<text x="410.4" y="162.1">E</text>
<text x="410.4" y="185.2">D</text>
<text x="20.2" y="186.3">D</text>
<text x="20.2" y="209.4">C</text>
<text x="410.4" y="208.3">C</text>
<text x="20.2" y="232.5">B</text>
<text x="410.4" y="231.4">B</text>
<text x="20.2" y="255.6">A</text>
<text x="323.3" y="256.3">TITLE</text>
<text x="410.4" y="254.4">A</text>
<text x="323.3" y="259.8">FILE:</text>
<text x="323.3" y="263.2">PAGE</text>
<text x="342.9" y="263.2">OF</text>
<text x="364.8" y="259.8">REVISION:</text>
<text x="364.8" y="263.2">DRAWN BY:</text>
<text x="30.7" y="266">1</text>
<text x="53.8" y="266">2</text>
<text x="76.9" y="266">3</text>
<text x="100" y="266">4</text>
<text x="123.1" y="266">5</text>
<text x="146.1" y="266">6</text>
<text x="169.2" y="266">7</text>
<text x="192.3" y="266">8</text>
<text x="215.4" y="266">9</text>
<text x="238" y="266">10</text>
<text x="261.1" y="266">11</text>
<text x="284.2" y="266">12</text>
<text x="307.3" y="266">13</text>
<text x="330.4" y="266">14</text>
<text x="353.5" y="266">15</text>
<text x="376.6" y="266">16</text>
<text x="399.7" y="266">17</text>
</g>
<g font-size="1.7" fill="#000101">
<text x="156.1" y="44.5">9</text>
<text x="199.7" y="44.5">10</text>
<text x="155.1" y="49.1">64</text>
<text x="155.1" y="53.7">63</text>
<text x="199.7" y="49.1">5</text>
<text x="199.7" y="53.7">56</text>
<text x="47.5" y="56">4</text>
<text x="66.9" y="56">3</text>
<text x="155.1" y="58.3">13</text>
<text x="199.7" y="58.3">55</text>
<text x="47.5" y="60.6">2</text>
<text x="66.9" y="60.6">1</text>
<text x="155.1" y="62.9">14</text>
<text x="199.7" y="62.9">53</text>
<text x="199.7" y="67.5">52</text>
<text x="199.7" y="72.2">51</text>
<text x="199.7" y="76.8">50</text>
<text x="226.5" y="77.8">3</text>
<text x="363.7" y="73.3">1</text>
<text x="363.7" y="77.9">2</text>
<text x="199.7" y="81.4">48</text>
<text x="226.5" y="80.1">4</text>
<text x="233.4" y="78.9">5</text>
<text x="363.7" y="82.6">3</text>
<text x="199.7" y="86">47</text>
<text x="199.7" y="90.6">45</text>
<text x="199.7" y="95.3">44</text>
<text x="199.7" y="99.9">43</text>
<text x="199.7" y="104.5">42</text>
<text x="32.9" y="110.3">1</text>
<text x="199.7" y="109.1">33</text>
<text x="199.7" y="113.7">34</text>
<text x="398" y="112.6">1</text>
<text x="30.6" y="115.5">2345</text>
<text x="199.7" y="118.3">36</text>
<text x="398" y="116">2</text>
<text x="398" y="119.5">3</text>
<text x="199.7" y="123">37</text>
<text x="398" y="123">4</text>
<text x="199.7" y="127.6">38</text>
<text x="298.1" y="129.9">1</text>
<text x="317.5" y="129.9">6</text>
<text x="398" y="129.9">6</text>
<text x="398" y="126.4">5</text>
<text x="199.7" y="132.2">39</text>
<text x="199.7" y="136.8">25</text>
<text x="298.1" y="134.5">2</text>
<text x="317.5" y="134.5">5</text>
<text x="199.7" y="141.4">26</text>
<text x="298.1" y="139.1">3</text>
<text x="317.5" y="139.1">4</text>
<text x="394.8" y="142.6">1</text>
<text x="35.2" y="144.9">1</text>
<text x="199.7" y="146">28</text>
<text x="394.8" y="147.2">2</text>
<text x="32.9" y="150.1">2345</text>
<text x="199.7" y="150.7">29</text>
<text x="199.7" y="155.3">30</text>
<text x="394.8" y="151.8">3</text>
<text x="199.7" y="159.9">31</text>
<text x="394.8" y="156.4">4</text>
<text x="36.3" y="173.8">1</text>
<text x="79.9" y="169.1">3</text>
<text x="79.9" y="173.8">1</text>
<text x="99.3" y="169.1">4</text>
<text x="176" y="168.1" transform="rotate(-90 176 168.1)">58</text>
<text x="180.7" y="168.1" transform="rotate(-90 180.7 168.1)">62</text>
<text x="34" y="179">2345</text>
<text x="79.9" y="178.4">6</text>
<text x="87.1" y="185.7" transform="rotate(-90 87.1 185.7)">5</text>
<text x="91.8" y="185.7" transform="rotate(-90 91.8 185.7)">2</text>
<text x="357.3" y="194.5" transform="rotate(-90 357.3 194.5)">7</text>
<text x="361.9" y="194.5" transform="rotate(-90 361.9 194.5)">8</text>
<text x="339.9" y="200.3">15</text>
<text x="378.7" y="200.3">2</text>
<text x="339.9" y="204.9">16</text>
<text x="339.9" y="209.5">17</text>
<text x="378.7" y="204.9">3</text>
<text x="378.7" y="209.5">6</text>
<text x="339.9" y="214.2">18</text>
<text x="339.9" y="218.8">21</text>
<text x="339.9" y="223.4">20</text>
<text x="54.7" y="229.2">14</text>
<text x="54.7" y="233.8">15</text>
<text x="75" y="229.2">10</text>
<text x="75" y="233.8">64</text>
<text x="339.9" y="228">22</text>
<text x="54.7" y="238.4">17</text>
<text x="75" y="238.4">65</text>
<text x="357.3" y="236.2" transform="rotate(-90 357.3 236.2)">23</text>
<text x="361.9" y="236.2" transform="rotate(-90 361.9 236.2)">24</text>
<text x="54.7" y="243">12</text>
</g>
<g font-size="1.7" fill="#1a9b47">
<text x="158.7" y="45">LF</text>
<text x="191.3" y="45">BYPASS</text>
<text x="158.7" y="49.6">REFIN (REF1)</text>
<text x="195.7" y="49.6">CP</text>
<text x="50.2" y="56.6">Vcc</text>
<text x="61.7" y="56.6">OUT</text>
<text x="158.7" y="58.9">CLK</text>
<text x="158.7" y="54.3">REFIN (REF2)</text>
<text x="186.4" y="54.3">(OUT0A) OUT0</text>
<text x="186.4" y="58.9">(OUT0B) OUT0</text>
<text x="50.2" y="61.2">GND</text>
<text x="56.8" y="61.2">ENB/TUNE</text>
<text x="158.7" y="63.5">CLK</text>
<text x="186.4" y="63.5">(OUT1A) OUT1</text>
<text x="85.1" y="69.3">1</text>
<text x="186.4" y="68.1">(OUT1B) OUT1</text>
<text x="85.1" y="73.9">2</text>
<text x="186.4" y="72.7">(OUT2A) OUT2</text>
<text x="186.4" y="77.4">(OUT2B) OUT2</text>
<text x="229.7" y="76.2">DS90LT012AH</text>
<text x="186.4" y="82">(OUT3A) OUT3</text>
<text x="186.4" y="86.6">(OUT3B) OUT3</text>
<text x="186.4" y="91.2">(OUT4A) OUT4</text>
<text x="186.4" y="95.8">(OUT4B) OUT4</text>
<text x="186.4" y="100.4">(OUT5A) OUT5</text>
<text x="186.4" y="105.1">(OUT5B) OUT5</text>
<text x="186.4" y="109.7">(OUT6A) OUT6</text>
<text x="186.4" y="114.3">(OUT6B) OUT6</text>
<text x="186.4" y="118.9">(OUT7A) OUT7</text>
<text x="186.4" y="123.5">(OUT7B) OUT7</text>
<text x="261.7" y="122.4">1</text>
<text x="186.4" y="128.2">(OUT8A) OUT8</text>
<text x="261.7" y="127">2</text>
<text x="300.7" y="130.5">VCtrl</text>
<text x="312.2" y="130.5">VCC</text>
<text x="186.4" y="132.8">(OUT8B) OUT8</text>
<text x="186.4" y="137.4">(OUT9A) OUT9</text>
<text x="300.7" y="135.1">EN/NC</text>
<text x="310.6" y="135.1">NC/EN</text>
<text x="186.4" y="142">(OUT9B) OUT9</text>
<text x="300.7" y="139.7">GND</text>
<text x="312.2" y="139.7">OUT</text>
<text x="184.6" y="146.6">(OUT10A) OUT10</text>
<text x="184.6" y="155.9">(OUT11A) OUT11</text>
<text x="184.6" y="151.2">(OUT10B) OUT10</text>
<text x="267.5" y="152.4">1</text>
<text x="184.6" y="160.5">(OUT11B) OUT11</text>
<text x="267.5" y="157">2</text>
<text x="176.6" y="164.5" transform="rotate(-90 176.6 164.5)">RSET</text>
<text x="181.2" y="164.5" transform="rotate(-90 181.2 164.5)">CPRSET</text>
<text x="82.5" y="169.7">A</text>
<text x="96.4" y="169.7">Y</text>
<text x="82.5" y="174.3">B</text>
<text x="82.5" y="179">C</text>
<text x="87.7" y="183" transform="rotate(-90 87.7 183)">Vcc</text>
<text x="92.3" y="183" transform="rotate(-90 92.3 183)">GND</text>
<text x="343.5" y="200.9">CS</text>
<text x="362.5" y="201.5" transform="rotate(-90 362.5 201.5)">SYNC</text>
<text x="369.7" y="200.9">REFMON</text>
<text x="343.5" y="205.5">SCLK/SCL</text>
<text x="357.9" y="204.3" transform="rotate(-90 357.9 204.3)">REF_SEL</text>
<text x="374.8" y="205.5">LD</text>
<text x="343.5" y="210.1">SDIO/SDA</text>
<text x="343.5" y="214.7">SDO</text>
<text x="370.4" y="210.1">STATUS</text>
<text x="343.5" y="219.4">SP0</text>
<text x="343.5" y="224">SP1</text>
<text x="58.3" y="229.8">OSC1</text>
<text x="66.7" y="229.8">DLLLock</text>
<text x="343.5" y="228.6">EEPROM</text>
<text x="357.9" y="232.6" transform="rotate(-90 357.9 232.6)">RESET</text>
<text x="362.5" y="232.6" transform="rotate(-90 362.5 232.6)">PD</text>
<text x="58.3" y="234.4">OSC2</text>
<text x="58.3" y="239">CLKSEL CLKOUT1</text>
<text x="65.6" y="234.4">CLKOUT2</text>
<text x="58.3" y="243.6">NC</text>
</g>
<text font-size="1.4" fill="#231f20" x="386" y="269.1">©2012 Ettus Research. All rights reserved.</text>
</svg>
